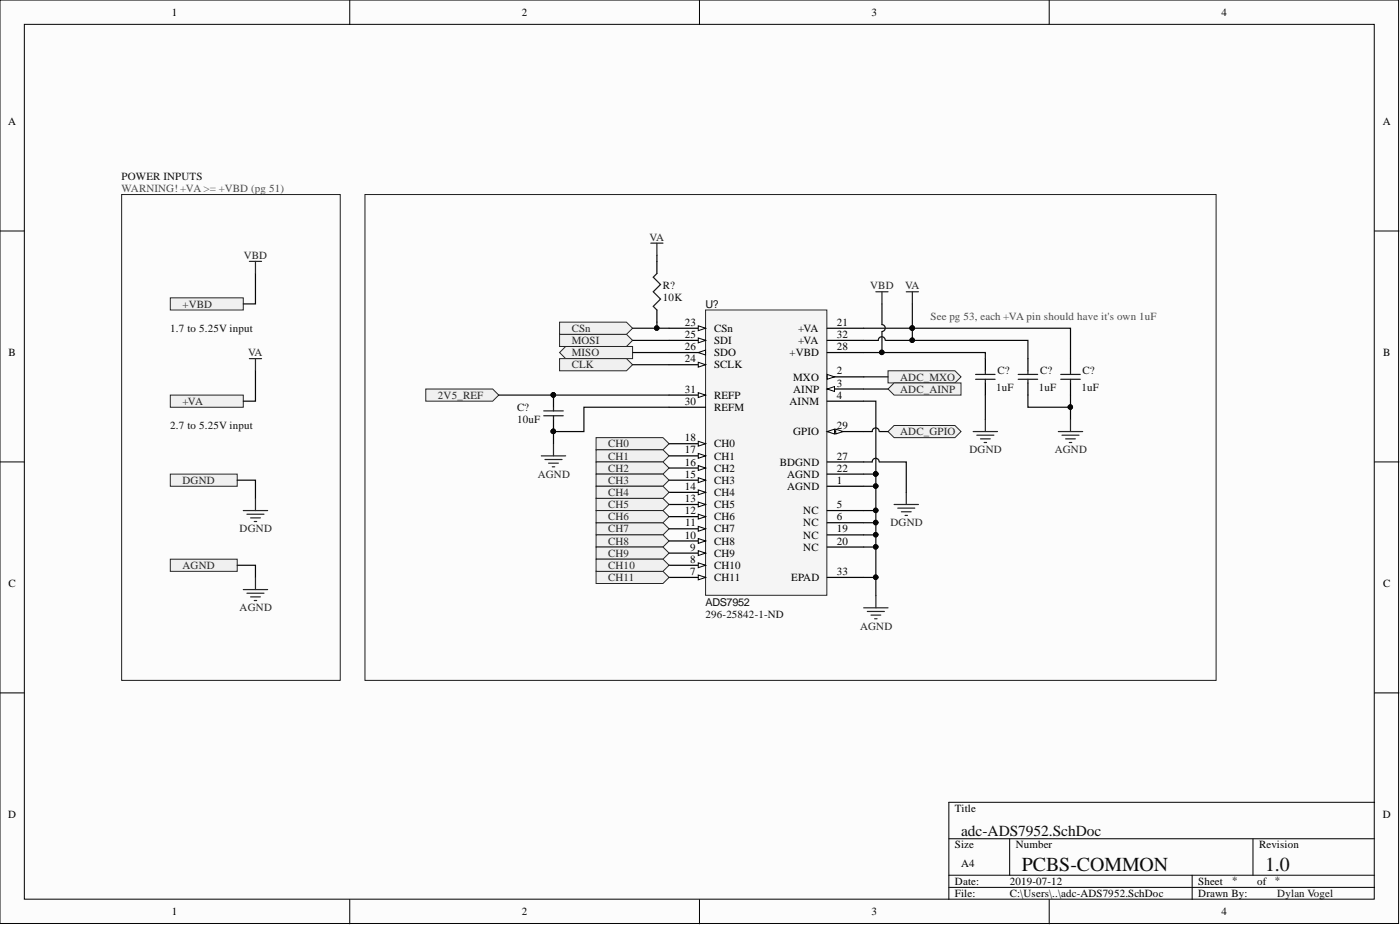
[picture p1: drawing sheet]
<svg xmlns="http://www.w3.org/2000/svg" width="292mm" height="193mm" viewBox="0 0 292 193" stroke-linecap="round" stroke-linejoin="round" font-family="sans-serif">
<g fill="#fcfcfc" stroke="#000" stroke-width=".21">
<path d="M0 0h291.8v192.7h-291.8z"/>
<path d="M5.1 5.1h281.6v182.5h-281.6z"/>
</g>
<g fill="none" stroke="#000" stroke-width=".21">
<path d="M73 0v5.1M145.9 0v5.1M218.9 0v5.1M0 48.2h5.1M286.8 48.2h5.1M0 96.4h5.1M286.8 96.4h5.1M0 144.6h5.1M286.8 144.6h5.1M198 175h88.8M210.7 175v7.6M261.4 175v7.6"/>
<path d="M286.8 167.4h-88.8v20.3M73 187.7v5M145.9 187.7v5M198 182.6h88.8M198 185.1h88.8M218.9 187.7v5M248.7 182.6v5.1"/>
</g>
<path d="M147.2 64.7h25.3v59.5h-25.3z" fill="#f5f5f5" stroke="#262626" stroke-width=".21"/>
<path d="M172.6 78.6h7.6M172.6 101.4h7.6" fill="none" stroke="#000" stroke-width=".25"/>
<path d="M172.6 78.1l1.5 .5-1.5 .5z" fill="#fcfcfc"/>
<path d="M172.6 78.1l1.5 .5-1.5 .5z" fill="none" stroke="#000" stroke-width=".21"/>
<path d="M172.6 81.2h7.6" fill="none" stroke="#000" stroke-width=".25"/>
<path d="M172.6 81.2l1.5-.6v1.1z" fill="#fcfcfc"/>
<path d="M172.6 81.2l1.5-.6v1.1z" fill="none" stroke="#000" stroke-width=".21"/>
<path d="M172.6 83.7h7.6M172.6 106.5h7.6M172.6 109h7.6M139.6 120.5h7.6" fill="none" stroke="#000" stroke-width=".25"/>
<path d="M145.7 120l1.5 .5-1.5 .5z" fill="#fcfcfc"/>
<path d="M145.7 120l1.5 .5-1.5 .5z" fill="none" stroke="#000" stroke-width=".21"/>
<path d="M139.6 117.9h7.6" fill="none" stroke="#000" stroke-width=".25"/>
<path d="M145.7 117.4l1.5 .5-1.5 .5z" fill="#fcfcfc"/>
<path d="M145.7 117.4l1.5 .5-1.5 .5z" fill="none" stroke="#000" stroke-width=".21"/>
<path d="M139.6 115.4h7.6" fill="none" stroke="#000" stroke-width=".25"/>
<path d="M145.7 114.9l1.5 .5-1.5 .5z" fill="#fcfcfc"/>
<path d="M145.7 114.9l1.5 .5-1.5 .5z" fill="none" stroke="#000" stroke-width=".21"/>
<path d="M139.6 112.9h7.6" fill="none" stroke="#000" stroke-width=".25"/>
<path d="M145.7 112.3l1.5 .6-1.5 .5z" fill="#fcfcfc"/>
<path d="M145.7 112.3l1.5 .6-1.5 .5z" fill="none" stroke="#000" stroke-width=".21"/>
<path d="M139.6 110.3h7.6" fill="none" stroke="#000" stroke-width=".25"/>
<path d="M145.7 109.8l1.5 .5-1.5 .5z" fill="#fcfcfc"/>
<path d="M145.7 109.8l1.5 .5-1.5 .5z" fill="none" stroke="#000" stroke-width=".21"/>
<path d="M139.6 107.8h7.6" fill="none" stroke="#000" stroke-width=".25"/>
<path d="M145.7 107.3l1.5 .5-1.5 .5z" fill="#fcfcfc"/>
<path d="M145.7 107.3l1.5 .5-1.5 .5z" fill="none" stroke="#000" stroke-width=".21"/>
<path d="M139.6 105.2h7.6" fill="none" stroke="#000" stroke-width=".25"/>
<path d="M145.7 104.7l1.5 .5-1.5 .6z" fill="#fcfcfc"/>
<path d="M145.7 104.7l1.5 .5-1.5 .6z" fill="none" stroke="#000" stroke-width=".21"/>
<path d="M139.6 102.7h7.6" fill="none" stroke="#000" stroke-width=".25"/>
<path d="M145.7 102.2l1.5 .5-1.5 .5z" fill="#fcfcfc"/>
<path d="M145.7 102.2l1.5 .5-1.5 .5z" fill="none" stroke="#000" stroke-width=".21"/>
<path d="M139.6 100.2h7.6" fill="none" stroke="#000" stroke-width=".25"/>
<path d="M145.7 99.7l1.5 .5-1.5 .5z" fill="#fcfcfc"/>
<path d="M145.7 99.7l1.5 .5-1.5 .5z" fill="none" stroke="#000" stroke-width=".21"/>
<path d="M139.6 97.6h7.6" fill="none" stroke="#000" stroke-width=".25"/>
<path d="M145.7 97.1l1.5 .5-1.5 .5z" fill="#fcfcfc"/>
<path d="M145.7 97.1l1.5 .5-1.5 .5z" fill="none" stroke="#000" stroke-width=".21"/>
<path d="M139.6 95.1h7.6" fill="none" stroke="#000" stroke-width=".25"/>
<path d="M145.7 94.6l1.5 .5-1.5 .5z" fill="#fcfcfc"/>
<path d="M145.7 94.6l1.5 .5-1.5 .5z" fill="none" stroke="#000" stroke-width=".21"/>
<path d="M139.6 92.6h7.6" fill="none" stroke="#000" stroke-width=".25"/>
<path d="M145.7 92.1l1.5 .5-1.5 .5z" fill="#fcfcfc"/>
<path d="M145.7 92.1l1.5 .5-1.5 .5z" fill="none" stroke="#000" stroke-width=".21"/>
<path d="M139.6 68.5h7.6M172.6 68.5h7.6M172.6 98.9h7.6M172.6 111.6h7.6M172.6 114.1h7.6" fill="none" stroke="#000" stroke-width=".25"/>
<path d="M145.7 68l1.5 .5-1.5 .5z" fill="#fcfcfc"/>
<path d="M145.7 68l1.5 .5-1.5 .5z" fill="none" stroke="#000" stroke-width=".21"/>
<path d="M139.6 76.1h7.6" fill="none" stroke="#000" stroke-width=".25"/>
<path d="M145.7 75.6l1.5 .5-1.5 .5z" fill="#fcfcfc"/>
<path d="M145.7 75.6l1.5 .5-1.5 .5z" fill="none" stroke="#000" stroke-width=".21"/>
<path d="M139.6 71h7.6" fill="none" stroke="#000" stroke-width=".25"/>
<path d="M145.7 70.5l1.5 .5-1.5 .5z" fill="#fcfcfc"/>
<path d="M145.7 70.5l1.5 .5-1.5 .5z" fill="none" stroke="#000" stroke-width=".21"/>
<path d="M139.6 73.5h7.6" fill="none" stroke="#000" stroke-width=".25"/>
<path d="M145.7 73.5l1.5-.5v1.1z" fill="#fcfcfc"/>
<path d="M145.7 73.5l1.5-.5v1.1z" fill="none" stroke="#000" stroke-width=".21"/>
<path d="M172.6 73.5h7.6M172.6 96.4h7.6M172.6 90h7.6" fill="none" stroke="#000" stroke-width=".25"/>
<path d="M172.6 90l1.5-.5v1z" fill="#fcfcfc"/>
<path d="M172.6 90l1.5-.5v1z" fill="none" stroke="#000" stroke-width=".21"/>
<path d="M174.4 89.5l1.5 .5-1.5 .5z" fill="#fcfcfc"/>
<path d="M174.4 89.5l1.5 .5-1.5 .5z" fill="none" stroke="#000" stroke-width=".21"/>
<path d="M139.6 85h7.6M139.6 82.4h7.6" fill="none" stroke="#000" stroke-width=".25"/>
<path d="M145.7 81.9l1.5 .5-1.5 .5z" fill="#fcfcfc"/>
<path d="M145.7 81.9l1.5 .5-1.5 .5z" fill="none" stroke="#000" stroke-width=".21"/>
<path d="M137.1 54.5v2.6M137.1 64.7v2.5M172.6 71h7.6M172.6 120.5h7.6" fill="none" stroke="#000" stroke-width=".25"/>
<path d="M137.1 57.1l-.8 .7 1.5 1.5-1.5 1.6 1.5 1.5-1.5 1.5 .8 .8" fill="none" stroke="#1c1c1c" stroke-width=".25"/>
<g fill="#f0f0f0" stroke="#262626" stroke-width=".21">
<path d="M35.5 116.7h14v2.5h-14z" fill-rule="evenodd"/>
<path d="M35.5 98.9h14v2.5h-14z" fill-rule="evenodd"/>
</g>
<path d="M50.8 106.5h5M51.5 107.3h3.6M52.3 108h2M53 108.8h.6M53.3 104v2.5M50.8 123h5M51.5 123.8h3.6M52.3 124.5h2M53 125.3h.6M53.3 120.5v2.5" fill="none" stroke="#262626" stroke-width=".25"/>
<path d="M35.5 82.4h15.3v2.6h-15.3z" fill-rule="evenodd" fill="#f0f0f0" stroke="#262626" stroke-width=".21"/>
<path d="M52 74.8h2.6M53.3 74.8v2.6" fill="none" stroke="#262626" stroke-width=".25"/>
<path d="M25.4 40.6h45.6v101.3h-45.6z" fill="none" stroke="#1c1c1c" stroke-width=".21"/>
<g fill="#f0f0f0" stroke="#262626" stroke-width=".21">
<path d="M124.4 91.3h13.9l1.3 1.3-1.3 1.2h-13.9z" fill-rule="evenodd"/>
<path d="M124.4 93.8h13.9l1.3 1.3-1.3 1.3h-13.9z" fill-rule="evenodd"/>
<path d="M124.4 96.4h13.9l1.3 1.2-1.3 1.3h-13.9z" fill-rule="evenodd"/>
<path d="M124.4 98.9h13.9l1.3 1.3-1.3 1.2h-13.9z" fill-rule="evenodd"/>
<path d="M124.4 101.4h13.9l1.3 1.3-1.3 1.3h-13.9z" fill-rule="evenodd"/>
<path d="M124.4 104h13.9l1.3 1.2-1.3 1.3h-13.9z" fill-rule="evenodd"/>
<path d="M124.4 109h13.9l1.3 1.3-1.3 1.3h-13.9z" fill-rule="evenodd"/>
<path d="M124.4 106.5h13.9l1.3 1.3-1.3 1.2h-13.9z" fill-rule="evenodd"/>
<path d="M124.4 111.6h13.9l1.3 1.3-1.3 1.2h-13.9z" fill-rule="evenodd"/>
<path d="M124.4 114.1h13.9l1.3 1.3-1.3 1.3h-13.9z" fill-rule="evenodd"/>
<path d="M124.4 119.2h13.9l1.3 1.3-1.3 1.2h-13.9z" fill-rule="evenodd"/>
<path d="M124.4 116.7h13.9l1.3 1.2-1.3 1.3h-13.9z" fill-rule="evenodd"/>
</g>
<path d="M180.2 126.8h5.1M181 127.6h3.5M181.7 128.3h2.1M182.5 129.1h.5M182.7 124.3v2.5" fill="none" stroke="#262626" stroke-width=".25"/>
<g fill="#f0f0f0" stroke="#262626" stroke-width=".21">
<path d="M116.8 73.5l1.2-1.2h14v2.5h-14z" fill-rule="evenodd"/>
<path d="M116.8 69.7h13.9l1.3 1.3-1.3 1.3h-13.9z" fill-rule="evenodd"/>
<path d="M116.8 74.8h13.9l1.3 1.3-1.3 1.3h-13.9z" fill-rule="evenodd"/>
<path d="M116.8 67.2h13.9l1.3 1.3-1.3 1.2h-13.9z" fill-rule="evenodd"/>
<path d="M88.8 81.2h14l1.3 1.2-1.3 1.3h-14z" fill-rule="evenodd"/>
<path d="M185.3 77.4h13.9l1.3 1.2-1.3 1.3h-13.9z" fill-rule="evenodd"/>
<path d="M185.3 81.2l1.2-1.3h14v2.5h-14z" fill-rule="evenodd"/>
<path d="M185.3 90l1.2-1.2h12.7l1.3 1.2-1.3 1.3h-12.7z" fill-rule="evenodd"/>
</g>
<path d="M189.1 60.9h2.5M190.4 60.9v2.5M112.9 95.1h5.1M113.7 95.9h3.6M114.5 96.6h2M115.2 97.4h.5M115.5 92.6v2.5M186.5 105.2h5.1M187.3 106h3.6M188.1 106.8h2M188.8 107.5h.5M189.1 102.7v2.5" fill="none" stroke="#262626" stroke-width=".25"/>
<path d="M113.5 85.7h4M113.5 86.7h4M115.5 85v.7" fill="none" stroke="#1c1c1c" stroke-width=".25"/>
<path d="M35.5 62.1h15.3v2.6h-15.3z" fill-rule="evenodd" fill="#f0f0f0" stroke="#262626" stroke-width=".21"/>
<g fill="none" stroke="#262626" stroke-width=".25">
<path d="M52 54.5h2.6M53.3 54.5v2.6M135.8 50.7h2.5M137.1 50.7v2.6M182.7 60.9h2.6M184 60.9v2.5M203 90h5.1M203.8 90.8h3.6M204.6 91.6h2M205.3 92.3h.5M205.6 87.5v2.5M220.8 90h5.1"/>
<path d="M221.6 90.8h3.5M222.3 91.6h2.1M223.1 92.3h.5M223.4 87.5v2.5"/>
</g>
<path d="M205.6 74.8v2.6M205.6 79.9v2.5M214.5 74.8v2.6M214.5 79.9v2.5M223.4 74.8v2.6M223.4 79.9v2.5" fill="none" stroke="#000" stroke-width=".25"/>
<path d="M203.6 78.1h4M203.6 79.1h4M205.6 77.4v.7M205.6 79.1v.8M212.4 78.1h4.1M212.4 79.1h4.1M214.5 77.4v.7M214.5 79.1v.8M221.3 78.1h4.1M221.3 79.1h4.1M223.4 77.4v.7M223.4 79.1v.8" fill="none" stroke="#1c1c1c" stroke-width=".25"/>
<path d="M76.1 40.6h177.6v101.3h-177.6z" fill="none" stroke="#1c1c1c" stroke-width=".21"/>
<g fill="none" stroke="#0e0e0e" stroke-width=".25">
<path d="M53.3 57.1v6.3h-2.5M137.1 53.3v1.2M53.3 77.4v6.3h-2.5M132 68.5h7.6M132 76.1h7.6M132 71h7.6M132 73.5h7.6M137.1 67.2v1.3M180.2 68.5h43.2v6.3M180.2 73.5h25.4v1.3M180.2 78.6h5.1M184 63.4v4.3a.72 .72 0 0 1 .7 .7 .72 .72 0 0 1-.7 .8"/>
<path d="M184 69.2v4.3M184.7 71a.72 .72 0 0 0-.7-.7 .72 .72 0 0 0-.7 .7h-3.1M184.8 71h29.7v3.8M190.4 63.4v7.6M104.1 82.4h35.5M139.6 85h-17.8v5h-6.3v2.6M180.2 83.7h2.5v15.2M180.2 98.9h2.5M180.2 81.2h5.1M182.7 98.9v10.1M183.4 90a.72 .72 0 0 0-.7-.7 .72 .72 0 0 0-.7 .7h-1.8M183.4 96.4a.72 .72 0 0 0-.7-.8 .72 .72 0 0 0-.7 .8h-1.8"/>
<path d="M183.5 96.4h5.6v6.3M183.5 90h1.8M205.6 82.4v5.1M214.5 82.4v2.6h8.9v-2.6M223.4 85v2.5M49.5 100.2h3.8v3.8M49.5 117.9h3.8v2.6M180.2 109h2.5v15.3M180.2 114.1h2.5M180.2 111.6h2.5M180.2 106.5h2.5M180.2 101.4h2.5"/>
<path d="M180.2 120.5h2.5"/>
</g>
<g fill="#0e0e0e" stroke="#0e0e0e" stroke-width=".21">
<circle cx="182.7" cy="120.4" r=".47"/>
<circle cx="182.7" cy="114.1" r=".47"/>
<circle cx="182.7" cy="111.5" r=".47"/>
<circle cx="182.7" cy="98.9" r=".47"/>
<circle cx="137" cy="68.4" r=".47"/>
<circle cx="182.7" cy="106.5" r=".47"/>
<circle cx="182.7" cy="101.4" r=".47"/>
<circle cx="182.7" cy="109" r=".47"/>
<circle cx="190.3" cy="68.4" r=".47"/>
<circle cx="223.3" cy="84.9" r=".47"/>
<circle cx="190.3" cy="71" r=".47"/>
<circle cx="184" cy="73.5" r=".47"/>
</g>
<g font-size="4.1" fill="#0e0e0e">
<text x="213.2" y="181.7">PCBS-COMMON</text>
<text x="264" y="181.7">1.0</text>
</g>
<g font-size="3.5" fill="#0e0e0e">
<text x="114.7" y="89.2">PIC?01</text>
<text x="114.7" y="84.3">PIC?02</text>
</g>
<text font-size="3.2" fill="#0e0e0e" x="200.5" y="174.3">adc-ADS7952.SchDoc</text>
<g font-size="2.3">
<text x="35.9" y="3.3">1</text>
<text x="108.9" y="3.3">2</text>
<text x="181.8" y="3.3">3</text>
<text x="254.8" y="3.3">4</text>
<text x="1.7" y="26.1">A</text>
<text x="288.5" y="26.1">A</text>
<text x="142.9" y="68">23</text>
<text x="142.9" y="70.5">25</text>
<text x="149" y="69.2">CSn</text>
<text x="149" y="71.8">SDI</text>
<text x="166.5" y="69.2">+VA</text>
<text x="166.5" y="71.8">+VA</text>
<text x="174.6" y="68">21</text>
<text x="174.6" y="70.5">32</text>
<text x="1.8" y="74.3">B</text>
<text x="142.9" y="75.6">24</text>
<text x="142.9" y="73">26</text>
<text x="149" y="76.8">SCLK</text>
<text x="149" y="74.3">SDO</text>
<text x="164.7" y="74.3">+VBD</text>
<text x="174.6" y="73">28</text>
<text x="288.6" y="74.3">B</text>
<text x="142.9" y="81.9">31</text>
<text x="149" y="83.2">REFP</text>
<text x="165.5" y="79.4">MXO</text>
<text x="165.5" y="81.9">AINP</text>
<text x="174.6" y="78.1">2</text>
<text x="174.6" y="80.6">3</text>
<text x="174.6" y="83.2">4</text>
<text x="142.9" y="84.5">30</text>
<text x="149" y="85.7">REFM</text>
<text x="164.7" y="84.5">AINM</text>
<text x="174.6" y="89.5">29</text>
<text x="142.9" y="94.6">17</text>
<text x="142.9" y="92.1">18</text>
<text x="149" y="95.9">CH1</text>
<text x="149" y="93.3">CH0</text>
<text x="165.5" y="90.8">GPIO</text>
<text x="174.6" y="95.9">27</text>
<text x="142.9" y="99.7">15</text>
<text x="142.9" y="97.1">16</text>
<text x="149" y="100.9">CH3</text>
<text x="149" y="98.4">CH2</text>
<text x="162.7" y="97.1">BDGND</text>
<text x="164.2" y="99.7">AGND</text>
<text x="174.6" y="100.9">1</text>
<text x="174.6" y="98.4">22</text>
<text x="142.9" y="107.3">12</text>
<text x="142.9" y="104.7">13</text>
<text x="142.9" y="102.2">14</text>
<text x="149" y="106">CH5</text>
<text x="149" y="103.5">CH4</text>
<text x="164.2" y="102.2">AGND</text>
<text x="167.6" y="107.3">NC</text>
<text x="174.6" y="106">5</text>
<text x="142.9" y="112.3">10</text>
<text x="143" y="109.8">11</text>
<text x="149" y="113.6">CH8</text>
<text x="149" y="111.1">CH7</text>
<text x="149" y="108.5">CH6</text>
<text x="167.6" y="109.8">NC</text>
<text x="167.6" y="112.3">NC</text>
<text x="174.6" y="108.5">6</text>
<text x="174.6" y="111.1">19</text>
<text x="174.6" y="113.6">20</text>
<text x="144" y="120">7</text>
<text x="144" y="117.4">8</text>
<text x="144" y="114.9">9</text>
<text x="149" y="118.7">CH10</text>
<text x="149" y="116.1">CH9</text>
<text x="167.6" y="114.9">NC</text>
<text x="174.6" y="120">33</text>
<text x="1.8" y="122.5">C</text>
<text x="149" y="121.2">CH11</text>
<text x="165.1" y="121.2">EPAD</text>
<text x="288.6" y="122.5">C</text>
<text x="1.7" y="170.7">D</text>
<text x="199.2" y="169.4">Title</text>
<text x="288.5" y="170.7">D</text>
<text x="199.2" y="177">Size</text>
<text x="211.9" y="177">Number</text>
<text x="262.7" y="177">Revision</text>
<text x="199.2" y="184.6">Date:</text>
<text x="200.5" y="180.8">A4</text>
<text x="210.7" y="184.6">2019-07-12</text>
<text x="250" y="184.6">Sheet</text>
<text x="262.3" y="184.6">of</text>
<text x="35.9" y="191">1</text>
<text x="108.9" y="191">2</text>
<text x="181.8" y="191">3</text>
<text x="199.2" y="187.2">File:</text>
<text x="210.7" y="187.2">C:\Users\..\adc-ADS7952.SchDoc</text>
<text x="250" y="187.2">Drawn By:</text>
<text x="254.8" y="191">4</text>
</g>
<g font-size="2.3" fill="#0e0e0e">
<text x="25.4" y="37.5">POWER INPUTS</text>
<text x="138.3" y="60.4">R?</text>
<text x="138.3" y="62.9">10K</text>
<text x="147.2" y="64.4">U?</text>
<text x="35.5" y="69.2">1.7 to 5.25V input</text>
<text x="207.9" y="81.7">1uF</text>
<text x="208.1" y="78.1">C?</text>
<text x="216.8" y="81.7">1uF</text>
<text x="217" y="78.1">C?</text>
<text x="225.6" y="81.7">1uF</text>
<text x="225.9" y="78.1">C?</text>
<text x="35.5" y="89.5">2.7 to 5.25V input</text>
<text x="107.9" y="85.7">C?</text>
<text x="107.9" y="88.3">10uF</text>
<text x="147.2" y="128.8">296-25842-1-ND</text>
<text x="147.2" y="126.5">ADS7952</text>
<text x="257.1" y="184.4">*</text>
<text x="266" y="184.4">*</text>
<text x="266.5" y="187.2">Dylan Vogel</text>
</g>
<g font-size="2.3" fill="#4c4c4c">
<text x="25.4" y="40.1">WARNING! +VA &gt;= +VBD (pg 51)</text>
<text x="194.2" y="66.7">See pg 53, each +VA pin should have it's own 1uF</text>
</g>
<g font-size="2.3" fill="#262626">
<text x="135.5" y="50.2">VA</text>
<text x="50.8" y="54">VBD</text>
<text x="38.1" y="64.2">+VBD</text>
<text x="181.6" y="60.4">VBD</text>
<text x="188.8" y="60.4">VA</text>
<text x="119.3" y="71.8">MOSI</text>
<text x="119.3" y="69.2">CSn</text>
<text x="51.8" y="74.3">VA</text>
<text x="119.3" y="74.3">MISO</text>
<text x="119.3" y="76.8">CLK</text>
<text x="91.4" y="83.2">2V5_REF</text>
<text x="187.8" y="79.4">ADC_MXO</text>
<text x="187.8" y="81.9">ADC_AINP</text>
<text x="38.1" y="84.5">+VA</text>
<text x="126.9" y="93.3">CH0</text>
<text x="126.9" y="95.9">CH1</text>
<text x="187.8" y="90.8">ADC_GPIO</text>
<text x="202.3" y="94.6">DGND</text>
<text x="220.1" y="94.6">AGND</text>
<text x="38.1" y="100.9">DGND</text>
<text x="112.2" y="99.7">AGND</text>
<text x="126.9" y="98.4">CH2</text>
<text x="126.9" y="100.9">CH3</text>
<text x="126.9" y="103.5">CH4</text>
<text x="126.9" y="106">CH5</text>
<text x="50" y="111.1">DGND</text>
<text x="126.9" y="111.1">CH7</text>
<text x="126.9" y="108.5">CH6</text>
<text x="126.9" y="113.6">CH8</text>
<text x="185.8" y="109.8">DGND</text>
<text x="38.1" y="118.7">AGND</text>
<text x="126.9" y="116.1">CH9</text>
<text x="126.9" y="118.7">CH10</text>
<text x="126.9" y="121.2">CH11</text>
<text x="50" y="127.6">AGND</text>
<text x="179.4" y="131.4">AGND</text>
</g>
</svg>
